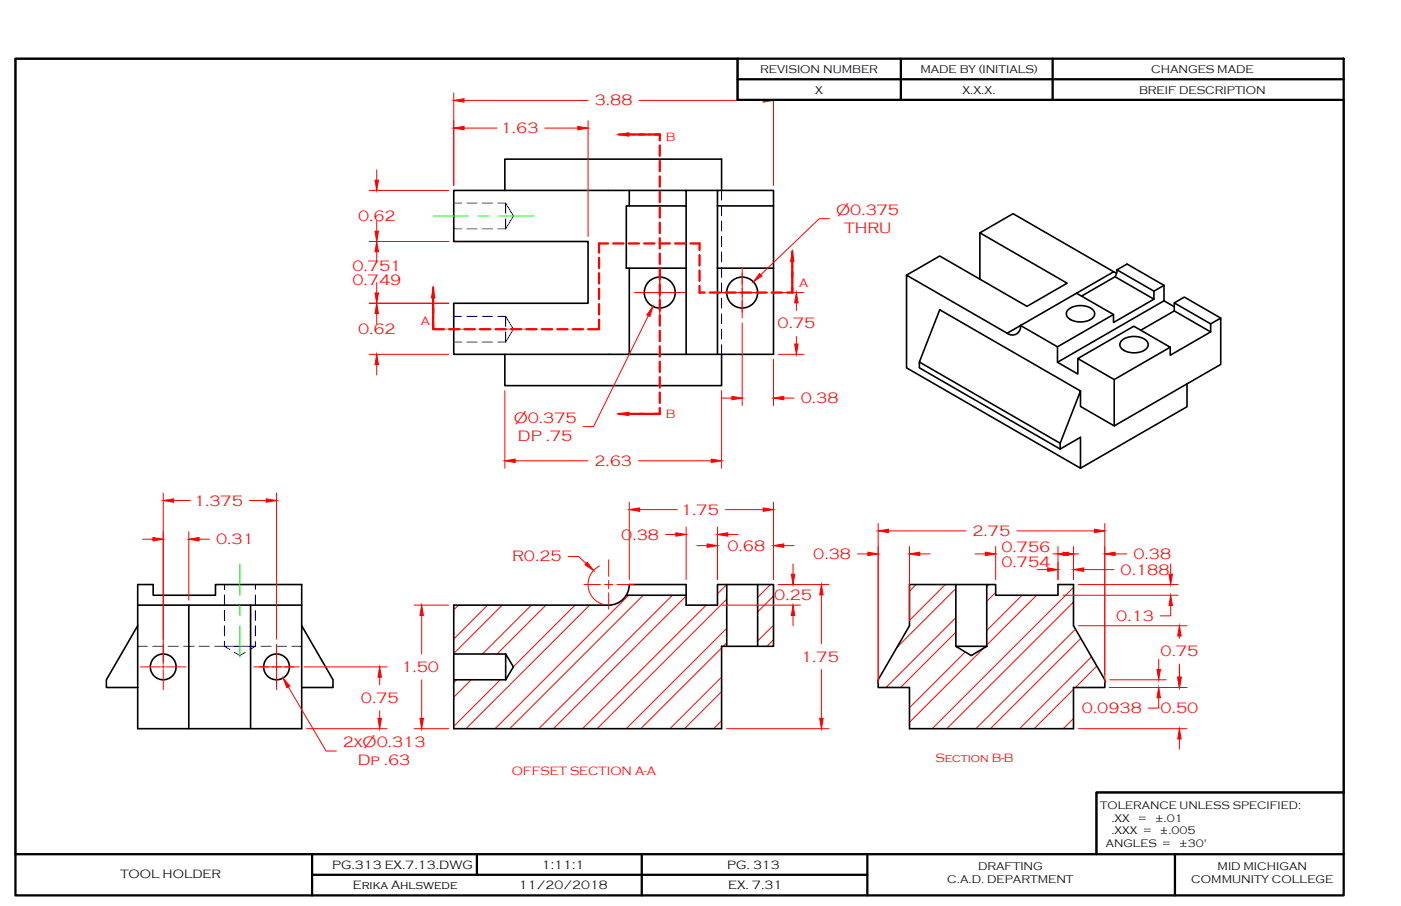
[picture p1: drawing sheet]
<svg xmlns="http://www.w3.org/2000/svg" width="432mm" height="279mm" viewBox="0 0 432 279" stroke-linecap="round" stroke-linejoin="round" font-family="sans-serif">
<!-- layer: SECTION LINES -->
<g fill="none" stroke="#f00" stroke-width=".31">
<path d="M141.3 186.6l-1.5 1.5M150.3 186.6l-10.5 10.5M154.8 186.6l-15 14.9M163.8 186.6l-15.1 15.1M168.3 186.6l-15.1 15.1M177.2 186.6l-19 19M181.7 186.6l-38.1 38.1M193.7 183.6l-41.1 41.1M198.2 183.6l-41.1 41.1M207.2 183.6l-41.1 41.1M211.5 183.8l-40.9 40.9M217.6 186.6l-38.1 38.1"/>
<path d="M222.4 199.8l-24.9 24.9M224 180.3l-2.9 2.8M224 193.7l-31 31M224 184.8l-40 39.9M224 198.2l-1.1 1.1M237.5 180.3l-4 3.9M238.4 192.8l-4.9 4.9M238.4 183.8l-4.9 4.9M238.4 197.3l-2 2M282.4 180.3l-2.1 2M291.3 180.3l-11 11M294.6 190.5l-21.5 21.5"/>
<path d="M294.6 181.5l-18.2 18.2M294.6 195l-17 17M303.1 199.9l-22.8 22.8M304.8 180.3l-.7 .7M306.9 182.7l-2.8 2.8M315 183.6l-10.9 10.8M319.5 183.6l-15.4 15.3M330.9 181.2l-43.6 43.5M330.9 185.7l-39.1 39M331.5 194l-30.7 30.7M333.1 196.9l-27.8 27.8M140.7 209.6l-.9 .9"/>
<path d="M145.2 209.6l-5.4 5.4M154.2 209.6l-14.4 14.4M222.4 208.8l-15.9 15.9M222.4 213.3l-11.4 11.4M297.5 201.1l-17.2 17.1M330.9 212.6l-12.2 12.1M336.4 202.6l-22.1 22.1M338.1 205.4l-6.7 6.6M340.5 211.9l-.1 .1M222.4 222.3l-2.4 2.4M330.9 221.6l-3.2 3.1"/>
</g>
<!-- layer: OBJECT LINES -->
<g fill="none" stroke="#000" stroke-width=".5">
<path d="M4.8 18.1h222.5v12.7h186.8v213.6h-76.2v19h-333.1zM155.6 58.7v-9.6h66.8v9.6M194 58.7h17.5v4.8h-17.5zM194 58.7h-54.2v15.8h41.5v19h-41.5v15.8h54.2v-26.6h-1v-19.2h1M211.5 58.7h9.6M221.1 58.7h17.3v4.8h-17.3zM211.5 63.5v45.8M221.1 63.5v45.8M238.4 63.5v45.8h-44.4M302 71.8v14.3M194 82.7h17.5M221.1 82.7h17.3"/>
<path d="M329.3 95.5a6 6 0 0 1 7.9 .5 2.24 2.24 0 0 1-1.9 2.9 5.9 5.9 0 0 1-6.5-1.4 1.61 1.61 0 0 1 .5-2zM343.2 97l-11.4-6.6-17.3 10M343.2 83.8l1 .4M343.2 83.8l-31-17.9-10.2 5.9 26.9 15.5-12.4 7.2-26.9-15.5-10.2 5.9M343.2 83.8l-11.4 6.6M343.7 85.3l-10.4 6M343.7 85.3l12 7M344.3 83.2l-.1 .9-.5 1.2M344.3 83.2l3.1-1.8 11.4 6.6M344.3 83.2l11.4 6.6M358.8 88l-3.1 1.8v2.5l-12.5 7.2v-2.5l-17.3 10M358.8 88v4.8"/>
<path d="M361.9 94.6l-3.1-1.8-32.9 18.9M361.9 95.9v-2.5l11.2 6.5M361.9 93.4l3.1-1.8 11.2 6.5M155.6 109.3v9.6h66.8v-9.6M283.4 111.6v1.8l43.3 25.1M310.4 102.8l-31-17.9v28.5l53.6 31v-9.5l-6.3 3.6v-1.8M314.5 100.4a2.56 2.56 0 0 1-1.2 2.6 2.56 2.56 0 0 1-2.9-.2M314.5 100.4l11.4 6.6v4.7l6.3 3.6v-4.7M314.5 100.4l-4.1 2.4M332.2 110.6l17.3-10 11.2 6.5-17.3 10zM345.8 105a6 6 0 0 1 7.9 .6 2.23 2.23 0 0 1-1.9 2.9 5.9 5.9 0 0 1-6.5-1.5 1.61 1.61 0 0 1 .5-2zM351.6 101.8l10.3-5.9 11.2 6.5"/>
<path d="M360.7 107.1v2.5l12.4-7.2v-2.5l3.1-1.8v14.3l-32.8 18.9v-14.2M365.8 118.4v7l-32.8 19M333 120.6l-43.4-25.1-6.2 16.1 43.3 25.1 6.3-16.1v4.7l10.4 6M42.4 193l-9.6 16.6v2.4h9.6M42.4 186.6h50.6M58.2 186.6v38.1M77.2 186.6v38.1M93 193l9.6 16.6v2.4h-9.6v12.7h-50.6v-44.4h4.8v3.3h19.2v-3.3h26.6v31.7M193 183.6h18.5M194 180.3a6.4 6.4 0 0 1-6.4 6.3h-47.8v38.1h82.6v-25.4h16v-19h-17.3v6.3h-9.6v-6.3h-17.5M224 180.3v19M233.5 180.3v19"/>
<path d="M280.3 180.3h26.6v3.3h19.2v-3.3h4.8v12.7l9.6 16.6v2.4h-9.6v12.7h-50.6v-12.7h-9.6v-2.4l9.6-16.6zM294.6 199.3h9.5l-4.7 2.9zM294.6 180.3v19M304.1 180.3v19M139.8 209.6h16.1M139.8 201.7h16.1M155.9 201.7v7.9M155.9 201.7l2.3 4-2.3 3.9"/>
<circle cx="203.3" cy="90.2" r="4.8"/>
<circle cx="228.7" cy="90.2" r="4.8"/>
<circle cx="50.3" cy="205.7" r="4"/>
<circle cx="85.2" cy="205.7" r="4"/>
</g>
<!-- layer: HIDDEN -->
<g fill="none" stroke="#00f" stroke-width=".31">
<path d="M222.4 58.7v3.1M139.8 70.6h2.5M139.8 62.6h2.5M143.9 70.6h3.2M143.9 62.6h3.2M148.6 70.6h3.2M148.6 62.6h3.2M153.4 70.6h2.5M153.4 62.6h2.5M155.9 62.6l2.3 4-2.3 4M155.9 62.6v3.2M155.9 67.4v3.2"/>
<path d="M222.4 63.4v3.1M222.4 68.1v3.2M222.4 72.9v3.2M222.4 77.6v3.2M139.8 97.6h2.5M143.9 97.6h3.2M148.6 97.6h3.2M153.4 97.6h2.5M155.9 97.6l2.3 3.9-2.3 4M155.9 97.6v3.1M222.4 82.4v3.2M222.4 87.2v3.1"/>
<path d="M222.4 91.9v3.2M222.4 96.7v3.2M139.8 105.5h2.5M143.9 105.5h3.2M148.6 105.5h3.2M153.4 105.5h2.5M155.9 102.3v3.2M222.4 101.5v3.1M222.4 106.2v3.1M42.4 199.3h3.1M47.1 199.3h3.1M51.8 199.3h3.2"/>
<path d="M56.6 199.3h3.2M61.4 199.3h3.1M66.1 199.3h4.7M69.2 197.7v1.6l1.7 1M69.2 180.3v1.6M69.2 183.4v3.2M69.2 188.2v3.2M69.2 193v3.1M70.9 199.3h4.6M75.6 199.3h3.2M78.7 197.7v1.6l-1.7 1M78.7 180.3v1.6"/>
<path d="M78.7 183.4v3.2M78.7 188.2v3.2M78.7 193v3.1M80.4 199.3h3.2M85.2 199.3h3.1M89.9 199.3h3.1M72.2 201.2l1.7 1 1.7-1"/>
</g>
<!-- layer: CENTERLINE -->
<path d="M133.5 66.6h10.8M147.5 66.6h3.1M153.8 66.6h10.8M133.5 101.5h10.8M147.5 101.5h3.1M153.8 101.5h10.8M73.9 173.9v9.6M73.9 186.7v3.2M73.9 193v9.6" fill="none" stroke="#0f0" stroke-width=".31"/>
<!-- layer: DIMENSIONS -->
<g fill="none" stroke="#f00" stroke-width=".31">
<path d="M139.8 28.7v28.5M143 31h38.3M143 39.5h10.2M167.9 39.5h10.2M181.3 37.2v35.8M197 31h38.2M238.4 28.7v28.5M113.8 58.7h24.5M116.1 52.4v3.2M113.8 74.5h24.5M116.1 68.1v3.2M116.1 77.6v3.2"/>
<path d="M255.7 67.4h-3.2l-18 17.3M113.8 93.5h24.5M116.1 87.2v3.1M116.1 96.7v3.2M195.5 90.2h15.7M199.8 97.3l-16.9 34.3h-3.1M203.3 82.4v15.6M220.9 90.2h15.7M228.7 82.4v15.6M228.7 99.6v25.5M238.1 90.2h9.6M245.4 93.4v2.4"/>
<path d="M113.8 109.3h24.5M116.1 112.4v3.2M238.4 110.8v14.3M239.9 109.3h7.8M245.4 103.7v2.4M155.6 120.4v24M222.4 122.8h3.2M222.4 120.4v24M241.6 122.8h3.2M50.3 152.1v52.8M53.5 154.4h5.2M76.9 154.4h5.2"/>
<path d="M85.2 152.1v45M158.8 142.1h22.4M194 154.9v23.8M196.8 142.1h22.4M197.1 157.2h11.7M223.6 157.2h11.6M238.4 154.9v23.8M44 166.3h3.1M58.2 164v21.1M61.4 166.3h3.1M175.1 171.6h3.2l2.3 2.2M184.8 174.6a6.4 6.4 0 0 0-3.5 6.4 6.4 6.4 0 0 0 4.8 5.4"/>
<path d="M187.6 172.6v5.1M187.6 179v2.5M205.1 164.8h3.2M211.5 162.5v16.2M214.8 168.3h3.2M221.1 162.5v16.2M224.3 164.8h3.2M241.6 168.3h3.2M244.4 173.9v3.2M264.3 170.8h3.2M270.7 161.4v49.1M273.8 163.7h24"/>
<path d="M280.3 168.5v22.9M283.5 170.8h3.2M300.5 170.8h3.2M306.9 168.5v10.2M313.4 163.7h23.9M319.7 175.7h3.2M324.5 170.8h3.2M326.1 168.5v10.2M329.3 170.8h3.1M330.9 168.5v10.2M334 175.7h9.3M340.5 161.4v49.1"/>
<path d="M343.7 170.8h3.6M360.8 173.9v3.2M85.2 198.6v14.1M127.7 186.6h10.6M130 189.8v11.9M180 180.3h5.1M186.3 180.3h2.6M187.6 182.8v5.1M190.1 180.3h5.1M222.7 186.6h24M239.9 180.3h15.5M244.4 189.8v3.2"/>
<path d="M253.2 183.4v15.1M327.6 183.6h35.5M332.4 180.3h30.7M332.4 193h33.4M360.8 186.7v3.2h-3.2M363.5 196.1v.7M43.3 205.7h6.2M49.9 205.7h.8M50.3 205.3v.8M50.3 206.5v6.2M51.1 205.7h6.2M78.2 205.7h14.1"/>
<path d="M88.9 211.8l11.6 19.8h3.2M93.8 205.7h25.5M117 208.8v2.4M117 219.2v2.3M130 209.6v11.9M253.2 206.5v15M342 209.6h17.4M342 212h23.8M357.1 215.2v3.2h-3.2M357.1 203.3v3.2M363.5 204.8v4M94.5 224.7h24.8"/>
<path d="M127.7 224.7h10.6M223.9 224.7h31.5M332.4 224.7h33.4M363.5 227.9v3.2"/>
</g>
<!-- layer: CUTTING PLANE LINE -->
<g fill="none" stroke="#f00" stroke-width=".7">
<path d="M190.6 41.5h12.7v1.8M203.3 44.9v3.1M203.3 49.6v3.2M203.3 54.4v3.2M203.3 59.2v3.1M184.6 79.5v3.2M187.4 75.1h-2.8v2.8M189 75.1h3.2M193.8 75.1h3.1M198.5 75.1h3.2M203.3 75.1h3.2M203.3 63.9v3.2"/>
<path d="M203.3 68.7v3.2M203.3 73.4v3.2M203.3 78.2v3.2M208.1 75.1h3.1M212.8 75.1h2.8v2M215.6 78.7v3.2M244.2 77.5v12.7h-1.6M133.5 98.3v3.2h3.3M133.5 88.7v9.5M133.5 99.8v1.6M184.6 84.3v3.1M184.6 89v3.2"/>
<path d="M184.6 93.8v3.2M184.6 98.6v2.8M203.3 83v3.1M203.3 87.7v3.2M203.3 92.5v3.2M203.3 97.3v3.1M215.6 88.2v2h1.6M215.6 83.4v3.2M218.8 90.2h3.2M223.6 90.2h3.1M228.3 90.2h3.2M233.1 90.2h3.2"/>
<path d="M237.8 90.2h3.2M138.4 101.5h3.2M143.2 101.5h3.2M147.9 101.5h3.2M152.7 101.5h3.2M157.5 101.5h3.1M162.2 101.5h3.2M167 101.5h3.2M171.8 101.5h3.1M176.5 101.5h3.2M181.3 101.5h3.3M203.3 102v3.2"/>
<path d="M203.3 106.8v3.2M203.3 111.5v3.2M203.3 116.3v3.2M201.8 127.6h1.5M203.3 125.8v1.8h-12.7M203.3 121.1v3.1"/>
</g>
<g fill="#f00" stroke="#f00" stroke-width=".31">
<path d="M244.2 77.5l.5 3.2h-1z"/>
<path d="M133.5 88.7l.5 3.2h-1z"/>
<path d="M190.6 41.5l3.2-.6v1.1z"/>
<path d="M190.6 127.6l3.2-.5v1.1z"/>
</g>
<!-- layer: DIMENSIONS -->
<g fill="#f00" stroke="#f00" stroke-width=".31">
<path d="M234.1 84.3l.7 .8-2.6 1.8z"/>
<path d="M201.2 94.5l-.9 3.1-.9-.5z"/>
<path d="M87.2 209.1l2.1 2.5-.9 .5z"/>
<path d="M181 173.4l2 2.5-2.7-1.7z"/>
<path d="M139.8 31l3.2-.6v1.1z"/>
<path d="M235.2 30.4l3.2 .6-3.2 .5z"/>
<path d="M253.2 180.3l.5 3.1h-1.1z"/>
<path d="M252.6 221.5h1.1l-.5 3.2z"/>
<path d="M270.7 163.7l3.1-.5v1.1z"/>
<path d="M337.3 163.2l3.2 .5-3.2 .6z"/>
<path d="M280.3 170.8l3.2-.5v1z"/>
<path d="M267.5 170.3l3.2 .5-3.2 .5z"/>
<path d="M327.7 170.3l3.2 .5-3.2 .5z"/>
<path d="M340.5 170.8l3.2-.5v1z"/>
<path d="M50.3 154.4l3.2-.6v1.1z"/>
<path d="M82.1 153.8l3.1 .6-3.1 .5z"/>
<path d="M47.1 165.8l3.2 .5-3.2 .5z"/>
<path d="M58.2 166.3l3.2-.5v1z"/>
<path d="M115.6 55.6h1l-.5 3.1z"/>
<path d="M116.1 74.5l.5 3.1h-1z"/>
<path d="M115.6 90.3h1l-.5 3.2z"/>
<path d="M116.1 109.3l.5 3.1h-1z"/>
<path d="M115.6 71.3h1l-.5 3.2z"/>
<path d="M116.1 93.5l.5 3.2h-1z"/>
<path d="M225.6 122.2l3.1 .6-3.1 .5z"/>
<path d="M238.4 122.8l3.2-.6v1.1z"/>
<path d="M245.4 90.2l.6 3.2h-1.1z"/>
<path d="M244.9 106.1h1.1l-.6 3.2z"/>
<path d="M243.9 177.1h1.1l-.6 3.2z"/>
<path d="M244.4 186.6l.6 3.2h-1.1z"/>
<path d="M238.4 168.3l3.2-.6v1.1z"/>
<path d="M218 167.7l3.1 .6-3.1 .5z"/>
<path d="M221.1 164.8l3.2-.5v1.1z"/>
<path d="M208.3 164.3l3.2 .5-3.2 .6z"/>
<path d="M303.7 170.3l3.2 .5-3.2 .5z"/>
<path d="M326.1 170.8l3.2-.5v1z"/>
<path d="M322.9 175.1l3.2 .6-3.2 .5z"/>
<path d="M330.9 175.7l3.1-.6v1.1z"/>
<path d="M360.3 177.1h1l-.5 3.2z"/>
<path d="M360.8 183.6l.5 3.1h-1z"/>
<path d="M356.6 206.5h1.1l-.6 3.1z"/>
<path d="M357.1 212l.6 3.2h-1.1z"/>
<path d="M363.5 193l.5 3.1h-1z"/>
<path d="M363 208.8h1l-.5 3.2z"/>
<path d="M363.5 224.7l.5 3.2h-1z"/>
<path d="M139.8 39.5l3.2-.5v1z"/>
<path d="M178.1 39l3.2 .5-3.2 .5z"/>
<path d="M130 186.6l.5 3.2h-1.1z"/>
<path d="M129.4 221.5h1.1l-.5 3.2z"/>
<path d="M117 205.7l.5 3.1h-1z"/>
<path d="M116.5 221.5h1l-.5 3.2z"/>
<path d="M194 157.2l3.1-.6v1.1z"/>
<path d="M235.2 156.6l3.2 .6-3.2 .5z"/>
<path d="M155.6 142.1l3.2-.5v1z"/>
<path d="M219.2 141.6l3.2 .5-3.2 .5z"/>
</g>
<!-- layer: BORDER -->
<path d="M4.8 18.1h409.3v258h-409.3zM227.3 18.1v12.7h186.8M277.7 18.1v12.7M324.4 18.1v12.7M227.3 24.4h186.8M4.8 263.4h409.3M96.2 263.4v12.7M96.2 269.8h171.1M147 263.4v6.4M197.8 263.4v12.7M267.3 263.4v12.7M362.1 263.4v12.7" fill="none" stroke="#000" stroke-width=".7"/>
<!-- layer: Title Block -->
<path d="M414.1 244.4h-76.2v19" fill="none" stroke="#000" stroke-width=".7"/>
<g font-size="4.8" fill="#f00">
<text x="183.3" y="32.5">3.88</text>
<text x="154.3" y="41.1">1.63</text>
<text x="110.4" y="68.1">0.62</text>
<text x="257.7" y="66.3">Ø0.375</text>
<text x="260.3" y="71.8">THRU</text>
<text x="108.6" y="83.5">0.751</text>
<text x="108.6" y="87.9">0.749</text>
<text x="239.7" y="101.3">0.75</text>
<text x="110.4" y="102.9">0.62</text>
<text x="246.8" y="124.3">0.38</text>
<text x="158.3" y="130.4">Ø0.375</text>
<text x="159.6" y="135.9">DP .75</text>
<text x="183.2" y="143.6">2.63</text>
<text x="59.8" y="155.9">1.375</text>
<text x="209.9" y="158.7">1.75</text>
<text x="66.6" y="167.8">0.31</text>
<text x="191.5" y="166.4">0.38</text>
<text x="299.7" y="165.2">2.75</text>
<text x="157.8" y="173.1">R0.25</text>
<text x="224.2" y="169.8">0.68</text>
<text x="250.7" y="172.4">0.38</text>
<text x="308.7" y="170.3">0.756</text>
<text x="349.4" y="172.4">0.38</text>
<text x="308.7" y="174.7">0.754</text>
<text x="345.4" y="177.2">0.188</text>
<text x="238.6" y="185">0.25</text>
<text x="344.1" y="191.5">0.13</text>
<text x="357.7" y="202.4">0.75</text>
<text x="123.7" y="207.2">1.50</text>
<text x="246.9" y="204">1.75</text>
<text x="111.2" y="216.7">0.75</text>
<text x="333.4" y="219.9">0.0938</text>
<text x="357.7" y="219.9">0.50</text>
<text x="105.6" y="230.5">2xØ0.313</text>
<text x="110.3" y="236">Dp .63</text>
</g>
<g font-size="3.8" fill="#f00">
<text x="205.2" y="43.6">B</text>
<text x="246.3" y="88.6">A</text>
<text x="129.7" y="100.3">A</text>
<text x="205.2" y="129">B</text>
<text x="157.7" y="238.9">OFFSET SECTION A-A</text>
<text x="288.3" y="234.9">Section B-B</text>
</g>
<g font-size="3.8">
<text x="102.4" y="268">PG.313 EX.7.13.DWG</text>
<text x="167" y="268">1:11:1</text>
<text x="224.1" y="268">PG. 313</text>
<text x="37.1" y="270.9">TOOL HOLDER</text>
<text x="108.8" y="274.2">Erika Ahlswede</text>
<text x="159.9" y="274.2">11/20/2018</text>
<text x="224.4" y="274.2">EX. 7.31</text>
</g>
<g font-size="3.5">
<text x="234.3" y="22.4">REVISION NUMBER</text>
<text x="283.7" y="22.4">MADE BY (INITIALS)</text>
<text x="354.8" y="22.4">CHANGES MADE</text>
<text x="251.2" y="28.9">X</text>
<text x="296.6" y="28.9">X.X.X.</text>
<text x="351.1" y="28.9">BREIF DESCRIPTION</text>
<text x="301.5" y="268.4">DRAFTING</text>
<text x="375.3" y="268.4">MID MICHIGAN</text>
<text x="292" y="272.3">C.A.D. DEPARTMENT</text>
<text x="367.2" y="272.3">COMMUNITY COLLEGE</text>
</g>
<g font-size="3.4">
<text x="339.1" y="249.5">TOLERANCE UNLESS SPECIFIED:</text>
<text x="342.6" y="253.3">.XX</text>
<text x="342.6" y="257.3">.XXX =</text>
<text x="350.8" y="253.3">=</text>
<text x="356" y="253.3">±.01</text>
<text x="357.5" y="257.3">±.005</text>
<text x="340.8" y="261.2">ANGLES =</text>
<text x="363.4" y="261.2">±30'</text>
</g>
</svg>
